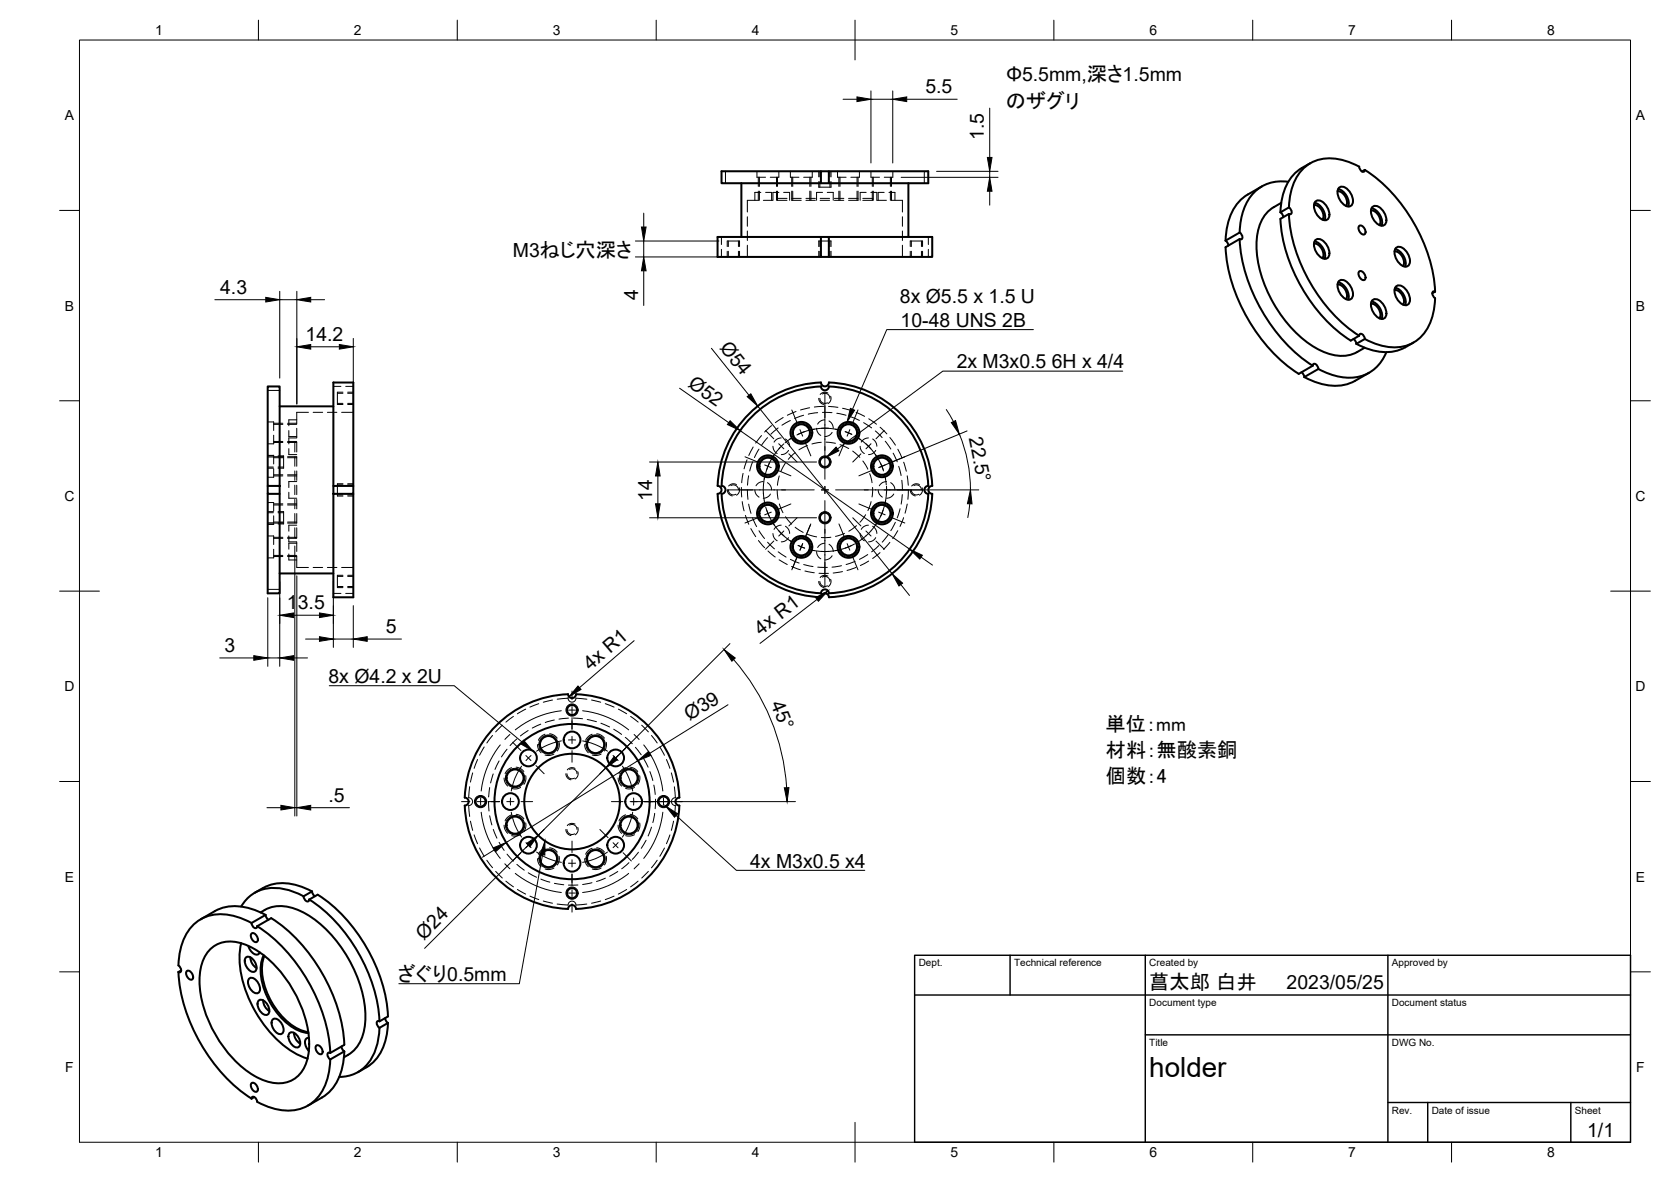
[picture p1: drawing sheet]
<svg xmlns="http://www.w3.org/2000/svg" width="420mm" height="297mm" viewBox="0 0 420 297" stroke-linecap="round" stroke-linejoin="round" font-family="sans-serif">
<!-- layer: Hidden -->
<g fill="none" stroke="#000" stroke-width=".25">
<path d="M181.4 59.5v2M182.4 43v3M187.9 54.5v2.4M187.9 58v2.4M190.3 43v1.5h2.2M190.7 50.3h-2.8v3M190.9 44.5v2.3M190.9 48v2.3M191.3 48.4h-1.5v1.9M191.9 50.3h2.4M192.5 48.4h1.5v1.9M195.2 44.5v2.3"/>
<path d="M195.2 48v2.3M195.5 50.3h2.4M195.8 43v1.5h-2.1M195.9 48.4h-1.5v1.9M197 48.4h1.5v1.9M197.9 49.9h-2.5v.4M198.7 43v1.5h2.2M199.1 49.9h2.4M199.1 50.3h2.4M199.3 44.5v2.3M199.3 48v2.3M202.6 49.9h2.4"/>
<path d="M202.6 50.3h2.4M203.6 44.5v2.3M203.6 48v2.3M204.2 43v1.5h-2.1M205.9 47h3.1M206.1 43v1.5M206.1 45.6v1.4M206.2 49.9h2.4M206.2 50.3h2.4M206.8 48.4h-1.5v1.9M208 48.4h1.5v1.9M208.7 43v1.5"/>
<path d="M208.7 45.6v1.4M209.8 49.9h2.4M209.8 50.3h2.4M210.6 43v1.5h2.1M211.2 44.5v2.3M211.2 48v2.3M213.4 49.9h2.4M213.4 50.3h2.4M215.5 44.5v2.3M215.5 48v2.3M216.1 43v1.5h-2.2M216.9 49.9h2.5v.4"/>
<path d="M216.9 50.3h2.4M217.8 48.4h-1.5v1.9M219 48.4h1.5v1.9M219 43v1.5h2.1M219.6 44.5v2.3M219.6 48v2.3M220.5 50.3h2.4M222.3 48.4h-1.5v1.9M223.5 48.4h1.5v1.9M223.9 44.5v2.3M223.9 48v2.3M224.1 50.3h2.8v3"/>
<path d="M224.5 43v1.5h-2.2M226.9 54.5v2.4M226.9 58v2.4M232.4 43v3M233.4 59.5v2M181.4 62.7v1.9M182.9 60.6h3M183.1 60.6v1.4M183.1 63.1v1.5M185.7 60.6v1.4M185.7 63.1v1.5M187.9 61.6v3"/>
<path d="M205.9 60.6h3.1M206.1 60.6v1.4M206.1 63.1v1.5M208.7 60.6v1.4M208.7 63.1v1.5M226.9 61.6v3M228.9 60.6h3.1M229.2 60.6v1.4M229.2 63.1v1.5M231.7 60.6v1.4M231.7 63.1v1.5M233.4 62.7v1.9"/>
<path d="M67.3 98.1h3M83.8 97.1h1.9M84.8 98.6v3M84.8 98.8h1.4M86.9 97.1h1.9M87.4 98.8h1.4M206.8 99a1.23 1.23 0 0 1 1.9 1.1M67.3 114.4h1.5v2.2M67.3 106h1.5v2.2M67.3 114.8h1.4M67.3 117.4h1.4M68.8 117.8v2.1h-1.5"/>
<path d="M68.8 109.4v2.1h-1.5M68.8 115h2.3M68.8 119.3h2.3M68.8 106.6h2.3M68.8 110.9h2.3M69.9 114.8h1.4M69.9 117.4h1.4M71.3 114.6v3.1M72.3 115h2.3M72.3 119.3h2.3M72.3 106.6h2.3M72.3 110.9h2.3"/>
<path d="M72.6 108.2v1.5h2M72.6 112.7v1.5h2M74.1 118.3v2.4M74.1 114.8v2.4M74.6 111.1h-.5v2.5M74.6 118.3v2.4M74.6 114.8v2.4M74.6 111.2v2.4M74.6 107.6v2.4M74.6 105.5h-2v1.5M74.6 110.1h-2v1.5M77.6 103.6h-3v2.8"/>
<path d="M78.7 103.6h2.4M82.3 103.6h2.4M84.8 101.4h1.4M85.9 103.6h2.9M87.4 101.4h1.4M186.8 119l-.3 2.3M187.8 115.6l-.7 2.2M188.2 119.6l-.3 2.3M189.2 116.1l-.7 2.3M189.4 112.3l-1.1 2.2M190.8 112.9l-1.1 2.1M191.5 109.5l-1.5 1.8"/>
<path d="M193 110l-1.5 1.9M194 107l-1.7 1.6M194.4 112.1l.3 1.2 .7 .7M195.6 107.6l-1.8 1.5M195.9 119.6l-.4 2.3M196.4 110.1l-1.2 .3-.6 .7M196.9 104.9l-2 1.3M197.5 116.4l-1.2 2.1M197.5 110.3l.8 .9 .2 .9M198.3 113.2l-.8 .8-1.1 .2M198.7 105.7l-2.1 1.2M199.9 113.8l-1.7 1.6"/>
<path d="M200.2 103.4l-2.2 1M202.1 104.4l-2.3 .8M203 112l-2.1 1M203.6 102.5l-2.3 .5M205.3 107.6l.4 1.1 .7 .7M205.6 103.7l-2.4 .4M206.1 100.1a1.27 1.27 0 0 0 1.9 1.1M206.5 111.2l-2.3 .4M206.8 103.6l2.4 .1M207.1 102.1l-2.3 .2M207.4 105.5l-1.2 .4-.6 .7M207.7 111.1l2.4 .3"/>
<path d="M208.3 102.1l2.4 .3M208.4 105.8l.9 .8 .2 1M209.2 108.7l-.7 .7-1.1 .3M210.4 103.9l2.3 .5M211.2 111.7l2.2 1M211.9 102.6l2.2 .6M213.9 104.7l2.2 .9M214.4 113.4l1.8 1.5M215.3 103.6l2.1 1M216.3 112.1l.3 1.2 .7 .7M217 115.9l1.2 2M217.1 106.2l2.1 1.3"/>
<path d="M218.4 110.1l-1.3 .3-.5 .7M218.4 105.2l2 1.4M218.7 119l.6 2.3M219.4 110.3l.8 .9 .3 .9M220.1 108.3l1.7 1.7M220.2 113.2l-.8 .8-1 .2M221.3 107.4l1.7 1.6M222.6 110.9l1.4 1.9M223.8 109.9l1.3 2M224.6 113.9l1 2.2M225.8 112.9l1 2.1M226 117.2l.6 2.3"/>
<path d="M227.2 116.1l.7 2.3M228.1 119.6l.3 2.3M67.3 134.7h1.5v2.1M67.3 126.3h1.5v2.1M67.3 128.8h1.4M67.3 131.4h1.4M68.8 138v2.2h-1.5M68.8 129.6v2.2h-1.5M68.8 135.3h2.3M68.8 139.6h2.3M68.8 126.9h2.3M68.8 131.2h2.3"/>
<path d="M69.9 128.8h1.4M69.9 131.4h1.4M71.3 128.6v3.1M72.3 135.3h2.3M72.3 139.6h2.3M72.3 126.9h2.3M72.3 131.2h2.3M72.6 139.2v1.5h2M72.6 134.7v1.5h2M72.6 123.7v1.5h2M74.1 132.6v2.5h.5M74.1 129.1v2.4"/>
<path d="M74.1 125.5v2.4M74.1 121.9v2.4M74.6 139.8v2.8h3M74.6 136.2v2.4M74.6 132.6v2.4M74.6 129.1v2.4M74.6 125.5v2.4M74.6 121.9v2.4M74.6 136.5h-2v1.5M74.6 132h-2v1.5M74.6 121h-2v1.5M84.8 121.6v3.1"/>
<path d="M84.8 124.4h1.4M84.8 121.8h1.4M87.4 124.4h1.4M87.4 121.8h1.4M183.1 123.1a1.28 1.28 0 0 0 1.9 1.1M183.8 122a1.25 1.25 0 0 1 1.9 1.1M186.4 122.5l.1 2.4M186.6 126.1l.5 2.3M187.4 129.5l.9 2.2M187.9 123.1l.2 2.4M188.3 126.7l.5 2.3M188.8 132.8l1.2 2.1"/>
<path d="M189.2 130.2l1 2.1M189.8 123.1l.3 1.2 .8 .6M190.7 135.8l1.6 1.8M190.8 133.4l1.4 1.9M191.9 121l-1.2 .4-.6 .7M193 121.3l.8 .9 .2 .9M193 136.3l1.7 1.6M193.1 138.5l1.8 1.5M193.7 124.1l-.7 .8-1.1 .3M194.4 134.1l.3 1.1 .7 .7M195.4 123.1l.3 2.4M195.7 138.7l2 1.3"/>
<path d="M196 126.6l.9 2.2M196.4 132l-1.2 .4-.6 .6M197.5 132.3l.8 .8 .2 1M197.5 129.9l1.6 1.8M198.3 135.1l-.8 .8-1.1 .3M199.9 132.5l2.1 1.3M203 134.3l2.3 .6M205.3 138.6l.4 1.1 .7 .7M207.4 136.5l-1.2 .4-.6 .7M208.4 136.8l.9 .9 .2 .9M208.9 135l-2.4 .1M209.2 139.7l-.7 .7-1.1 .3"/>
<path d="M212.3 134l-2.2 .8M215.3 132.1l-1.9 1.4M216.3 134.1l.3 1.1 .7 .7M217.7 129.4l-1.5 1.9M218.2 139.4l-2.1 1.2M218.4 132l-1.3 .4-.5 .6M219 126.1l-.8 2.2M219.4 122.5l-.1 2.4M219.4 132.3l.8 .8 .3 1M220.2 135.1l-.8 .8-1 .3M220.8 123.1l.3 1.2 .8 .6M221 137.1l-1.8 1.6"/>
<path d="M221.3 138.9l-1.9 1.4M222.9 121l-1.2 .4-.6 .7M223.3 134.4l-1.5 1.8M223.8 136.3l-1.7 1.8M223.9 121.3l.9 .9 .2 .9M224.7 124.1l-.7 .8-1.1 .3M225.1 131.3l-1.1 2.1M225.7 133.4l-1.2 2M226.3 127.9l-.7 2.2M226.8 120.7l.1 2.4M226.9 124.3l-.3 2.4M227.2 130.1l-.9 2.2"/>
<path d="M228.1 126.7l-.5 2.3M228.4 123.1l-.1 2.4M229.2 123.1a1.27 1.27 0 0 0 1.9 1.1M229.8 122a1.23 1.23 0 0 1 1.9 1.1M67.3 148.1h3M78.7 142.6h2.4M82.3 142.6h2.4M83.8 149.1h1.9M84.8 144.6v3.1M84.8 147.4h1.4M84.8 144.9h1.4M85.9 142.6h2.9"/>
<path d="M86.9 149.1h1.9M87.4 147.4h1.4M87.4 144.9h1.4M195.9 140.7l2.1 1.2M198.7 140.6l2.2 .9M199 142.4l2.3 .8M202.1 141.9l2.3 .5M202.4 143.5l2.3 .4M205.6 142.5l2.4 .1M205.9 144.1h2.4M206.1 146.1a1.26 1.26 0 0 0 1.9 1.1M206.8 145a1.23 1.23 0 0 1 1.9 1.1"/>
<path d="M211.6 142.2l-2.4 .3M211.8 143.6l-2.3 .4M215 141.1l-2.3 .8M215.2 142.6l-2.2 .7M218.4 141l-2.1 1.1M132.2 178.2l-2.1 1.2M135.5 176.8l-2.3 .9M138.9 175.9l-2.3 .6M140.1 175.7l2.7-.2a.99 .99 0 0 0 1 1 .99 .99 0 0 0 1-1l2.8 .2M148.7 175.9l2.3 .6M152.2 176.8l2.2 .9M155.5 178.2l2.1 1.2"/>
<path d="M118.1 197.7l-.3 2.8a.99 .99 0 0 1 1 1 .99 .99 0 0 1-1 .9l.3 2.8M118.9 194.2l-.6 2.3M120.1 190.9l-.9 2.2M121.8 187.7l-1.2 2.1M123.1 197.9l-.2 2.4M123.8 184.8l-1.4 1.9M124 194.5l-.6 2.3M125.5 191.2l-1 2.2M126.3 182.3l-1.7 1.6M126.7 195.5l.2 1 .8 1.1M127.5 188.3l-1.4 1.9M128.6 192.9l-.9 .5-.7 1"/>
<path d="M129.1 180l-1.9 1.5M129.8 192.8l1.1 .3 .8 .8M129.9 185.7l-1.7 1.7M130.9 197.9l-.9 .3-1.3-.1M132.2 194.9v1.1l-.5 1.1M132.8 183.6l-1.9 1.3M135.1 187.1l.2 1 .8 1.1M136 182l-2.2 1M137 184.5l-.9 .5-.7 1M138.2 184.4l1.1 .3 .8 .8M139.3 189.5l-.9 .3-1.3-.1M139.4 180.9l-2.3 .7"/>
<path d="M140.6 186.5v1.1l-.5 1.1M142.6 194.4a1.27 1.27 0 0 0 1.9 1.1M142.9 180.5l-2.4 .2M143.2 193.4a1.23 1.23 0 0 1 1.9 1M144.1 180.5l2.4 .1M147 187.1l.2 1 .7 1.1M147.7 180.8l2.3 .6M148.9 184.5l-.9 .5-.7 1M150 184.4l1.1 .3 .9 .8M151.1 181.7l2.2 1M151.2 189.5l-1 .3-1.3-.1M152.4 186.5l.1 1.1-.5 1.1"/>
<path d="M154.3 183.2l2 1.4M155.4 195.5l.4 1.4 .5 .7M157.2 185.3l1.8 1.6M157.3 192.9l-.9 .5-.8 1M158.4 192.8l1.1 .3 .9 .8M158.6 180l1.9 1.5M159.5 197.9l-.9 .3-1.3-.1M159.8 187.8l1.4 1.9M160.8 194.9l.1 1.1-.5 1.1M161.4 182.3l1.6 1.6M161.9 190.7l1.1 2.1M163.4 193.9l.7 2.3"/>
<path d="M163.8 184.8l1.4 1.9M164.4 197.3l.3 2.4M165.9 187.7l1.2 2.1M167.6 190.9l.8 2.2M168.8 194.2l.6 2.3M169.6 197.7l.2 2.8a.99 .99 0 0 0-1 1 .99 .99 0 0 0 1 .9l-.2 2.8M118.3 206.4l.6 2.3M119.2 209.8l.9 2.2M120.6 213.1l1.2 2.1M122.4 216.2l1.4 1.9M122.8 201.5l.2 2.3M123.1 205l.6 2.3"/>
<path d="M124 208.4l.9 2.2M124.6 219l1.7 1.6M125.5 211.7l1.3 2M126.7 207.4l.2 .9 .8 1.1M127.5 214.6l1.6 1.8M128.6 204.8l-.9 .5-.7 1M129.8 204.6l1.1 .4 .8 .8M130 217.2l1.8 1.5M130.9 209.8l-.9 .3-1.3-.1M132.2 206.8v1.1l-.5 1.1M132.8 219.3l2.1 1.2M135.1 215.8l.4 1.4 .6 .6"/>
<path d="M137 213.2l-.9 .5-.7 1M138.2 213l1.1 .4 .8 .8M139.3 218.2l-.9 .3-1.3-.1M140.6 215.2v1l-.5 1.2M142.6 208.5a1.26 1.26 0 0 0 1.9 1M143.2 207.4a1.25 1.25 0 0 1 1.9 1M147 215.8l.2 .9 .7 1.1M148.9 213.2l-.9 .5-.7 1M150 213l1.1 .4 .9 .8M151.2 218.2l-1 .3-1.3-.1M152.4 215.2l.1 1-.5 1.2M155.3 219l-2 1.2"/>
<path d="M155.4 207.4l.2 .9 .7 1.1M157.3 204.8l-.9 .5-.8 1M158.1 216.8l-1.8 1.5M158.4 204.6l1.1 .4 .9 .8M159.5 209.8l-.9 .3-1.3-.1M160.5 214.2l-1.5 1.8M160.8 206.8l.1 1.1-.5 1.1M162.5 211.2l-1.3 2M163 219l-1.6 1.6M163.8 207.9l-.8 2.2M164.6 204.4l-.5 2.3M164.8 200.8l-.1 2.4"/>
<path d="M165.2 216.2l-1.4 1.9M167.1 213.1l-1.2 2.1M168.4 209.8l-.8 2.2M169.4 206.4l-.6 2.3M127.2 221.4l1.9 1.5M130.1 223.5l2.1 1.2M133.2 225.2l2.3 .9M136 220.9l2.3 .8M136.6 226.4l2.3 .6M139.4 222l2.4 .3M140.1 227.2l2.7 .2a.99 .99 0 0 1 1-1 .99 .99 0 0 1 1 1l2.8-.2M145.3 222.4h-2.4"/>
<path d="M148.8 221.8l-2.3 .5M151 226.4l-2.3 .6M152.2 220.7l-2.2 .8M154.4 225.2l-2.2 .9M157.6 223.5l-2.1 1.2M160.4 221.4l-1.8 1.5"/>
</g>
<!-- layer: Visible -->
<g fill="none" stroke="#000" stroke-width=".51">
<path d="M186.4 46v13.5M206.4 43h-25v3h52v-3h-25M206.4 46v-3h2v3M206.4 59.5h2v5.1h-2zM206.4 59.5h-26v5.1h26M208.4 59.5h26v5.1h-26M228.4 46v13.5M311.7 58.4l-3.6 2.1M311.7 58.4l.5 .6a.73 .73 0 0 1-.2 1.2l-.3-.1a42.6 42.6 0 0 0 18.4 31.8M313.8 48.9a12.4 12.4 0 0 0-5.6 10.2v1.4M317.3 46.8l-3.5 2.1M321.9 53.3l.5 .6 .2 .7"/>
<path d="M322.2 51a9.7 9.7 0 0 0-6.1 8.4 30.5 30.5 0 0 0 7.5 21.8 20.7 20.7 0 0 0 13.1 8.2 9.1 9.1 0 0 0 6.4-2M323.9 45.7a10 10 0 0 0-11.5 8l-.6 3-.1 1.7M324.1 53.8l-2.1 1.2a41 41 0 0 0 17.6 30.6M324.1 52.1l-2.2 1.3M324.1 52.1l.5 .6a.73 .73 0 0 1-.2 1.2l-.3-.1M324.1 53.8a40.9 40.9 0 0 0 17.7 30.6l.2-.5a1.2 1.2 0 0 1 1.2 1.3M327.4 42.2a11.9 11.9 0 0 0-5.4 9.9v1.3M329.5 41l-2.2 1.2M330.4 51.5a2.7 2.7 0 0 1 2.1 3.7M330.5 51a3.7 3.7 0 0 1 2.6 4.3M330.7 50.8a1.66 1.66 0 0 1 2.5 .5l.7 1a2.32 2.32 0 0 1-.2 2.9 2.51 2.51 0 0 1-2.9-1.8 2.91 2.91 0 0 1-.1-2.6zM336.3 48.1a2.7 2.7 0 0 1 2.1 3.6"/>
<path d="M336.5 47.5a3.7 3.7 0 0 1 2.5 4.4M336.6 47.3a1.66 1.66 0 0 1 2.5 .6l.7 1a2.32 2.32 0 0 1-.2 2.9 2.51 2.51 0 0 1-2.9-1.9 2.91 2.91 0 0 1-.1-2.6zM341.8 56.7a1.45 1.45 0 0 1 1.3 2.2 1.45 1.45 0 0 1-1.3-2.2zM343.2 42.7l-.7 .4M343.2 42.7a41 41 0 0 1 17.6 30.6M343.2 42.7l-.2 .4a1.2 1.2 0 0 1-1.2-1.2 12.9 12.9 0 0 0-11.8-1.2 11.5 11.5 0 0 0-5.8 9.6l-.1 1.8M344.7 52.9a2.7 2.7 0 0 1 2.1 3.7M344.9 52.3a3.7 3.7 0 0 1 2.5 4.4M345 52.1a1.66 1.66 0 0 1 2.5 .6l.7 1a2.32 2.32 0 0 1-.2 2.9 2.51 2.51 0 0 1-2.9-1.8 2.91 2.91 0 0 1-.1-2.7zM308.1 60.5l.5 .5 .2 .7M311.7 60.1l-3.5 2a42.6 42.6 0 0 0 18.3 31.8M330.4 61.2a2.7 2.7 0 0 1 2.1 3.7"/>
<path d="M330.5 60.7a3.7 3.7 0 0 1 2.6 4.3M330.7 60.5a1.66 1.66 0 0 1 2.5 .5l.7 1a2.32 2.32 0 0 1-.2 2.9 2.51 2.51 0 0 1-2.9-1.8 2.91 2.91 0 0 1-.1-2.6zM336.3 71.5a2.7 2.7 0 0 1 2.1 3.7M336.5 70.9a3.7 3.7 0 0 1 2.5 4.4M336.6 70.7a1.66 1.66 0 0 1 2.5 .6l.7 1a2.32 2.32 0 0 1-.2 2.9 2.51 2.51 0 0 1-2.9-1.8 2.91 2.91 0 0 1-.1-2.7zM341.8 68.2a1.45 1.45 0 0 1 1.3 2.1 1.45 1.45 0 0 1-1.3-2.1zM344.7 76.3a2.7 2.7 0 0 1 2.1 3.7M344.9 75.8a3.7 3.7 0 0 1 2.5 4.4M345 75.6a1.66 1.66 0 0 1 2.5 .5l.7 1a2.32 2.32 0 0 1-.2 2.9 2.51 2.51 0 0 1-2.9-1.8 2.91 2.91 0 0 1-.1-2.6zM350.7 63.2a2.7 2.7 0 0 1 2.1 3.7M350.7 72.9a2.7 2.7 0 0 1 2.1 3.6M350.8 62.6a3.7 3.7 0 0 1 2.5 4.4"/>
<path d="M350.8 72.3a3.7 3.7 0 0 1 2.5 4.4M350.9 72.1a1.66 1.66 0 0 1 2.5 .6l.7 1a2.32 2.32 0 0 1-.1 2.9 2.51 2.51 0 0 1-2.9-1.9 2.91 2.91 0 0 1-.2-2.6zM350.9 62.4a1.66 1.66 0 0 1 2.5 .6l.7 1a2.32 2.32 0 0 1-.1 2.9 2.51 2.51 0 0 1-2.9-1.9 2.91 2.91 0 0 1-.2-2.6zM360.8 73.3l-.7 .4M360.8 73.3h-.4a1.2 1.2 0 0 0 .4 1.6 13 13 0 0 1-4.8 10.8 11.4 11.4 0 0 1-11.2 .3l-1.6-.8M330.1 91.9l.2-.4a1.17 1.17 0 0 1 1.2 1.2l-3.5 2.1-.3-.7-.5-.5M330.1 91.9l-3.6 2.1M340.3 85.2l.5 .5 .2 .7 2.2-1.2M341 86.4a12.8 12.8 0 0 0 12.3 .9M341.7 84.4l-2.1 1.2M344.3 93.7a17.3 17.3 0 0 1-6.3 3 14.8 14.8 0 0 1-10-1.9M348.6 88.5a10 10 0 0 1-12.7 6l-2.9-1-1.5-.8"/>
<path d="M355.4 86.1l-2.1 1.2M70.3 102.1h13.5M189 104.7a26 26 0 0 1 17.4-7.6 1 1 0 0 0 1 1 1 1 0 0 0 1-1 26 26 0 0 1 25 25 1 1 0 0 0-1 1 1 1 0 0 0 1 1 26 26 0 0 1-25 25 1 1 0 0 0-1-1 1 1 0 0 0-1 1 26 26 0 0 1-25-25 1 1 0 0 0 1-1 1 1 0 0 0-1-1 25.9 25.9 0 0 1 7.6-17.4zM67.3 122.1v2h3M70.3 122.1h-3v-25h3v52h-3v-25M83.8 122.1h5v2h-5zM83.8 122.1v-26h5v26M83.8 124.1v26h5v-26M180.4 122.1a1.01 1.01 0 0 1 1 1 1.01 1.01 0 0 1-1 1M180.4 122.1a27 27 0 0 1 26-26 1.01 1.01 0 0 0 1 1 1.01 1.01 0 0 0 1-1 27 27 0 0 1 26 26 1 1 0 0 0-1 1 1 1 0 0 0 1 1 27 27 0 0 1-26 26 1 1 0 0 0-1-1 1 1 0 0 0-1 1 27 27 0 0 1-26-26M70.3 144.1h13.5M170.8 200.4a27 27 0 0 0-26-26 1.01 1.01 0 0 1-1 1 1.01 1.01 0 0 1-1-1 27 27 0 0 0-25.9 26 1 1 0 0 1 .9 1 1 1 0 0 1-1 1"/>
<path d="M170.8 202.4a27 27 0 0 1-26 26 1.01 1.01 0 0 0-1-1 1.01 1.01 0 0 0-1 1 27 27 0 0 1-25.9-26M170.8 200.4a1.01 1.01 0 0 0-1 1 1.01 1.01 0 0 0 1 1M52.8 238.6a8.2 8.2 0 0 1 9.6-.9 29 29 0 0 1 13.9 16.6 20.3 20.3 0 0 1 .7 12.7 7.4 7.4 0 0 1-10.1 4.7 25.5 25.5 0 0 1-13.1-12.4 25 25 0 0 1-3.3-16.1 9.1 9.1 0 0 1 2.3-4.6zM60.6 237a24.5 24.5 0 0 0 3.6 17.3 26 26 0 0 0 12.1 11.4l1 .3M62.4 237.7a2.4 2.4 0 0 0 2.5 2.1l.4-.5M63.2 231.9a13.4 13.4 0 0 0-12.2-1.2 11.9 11.9 0 0 0-6 10l-.1 1.9M63.2 231.9l.3 .7a.73 .73 0 0 0 1.1 .4l.1-.2a42.6 42.6 0 0 1 18.3 31.8h-.5a1.2 1.2 0 0 0 .5 1.6M63.3 234.5a1.45 1.45 0 0 1 1.3 2.2 1.45 1.45 0 0 1-1.3-2.2zM65.5 229.3a9.2 9.2 0 0 1 9.6-.6 30.5 30.5 0 0 1 15 17.5 20.7 20.7 0 0 1 .6 15.4 8.4 8.4 0 0 1-4.2 4.1M66.8 229.9a13.9 13.9 0 0 0-11.9-1.4l-4.4 2.5M67.5 231.1l-.5-.5-.2-.7-3.6 2.1M68.2 230.7l-3.6 2.1"/>
<path d="M68.2 230.7a42.6 42.6 0 0 1 18.4 31.9l-3.6 2M76.3 225.2l.2 .7a.73 .73 0 0 0 1.2 .4v-.2M76.3 225.2a13.4 13.4 0 0 0-11.4-1.3 9.2 9.2 0 0 0-4.3 3.9M77.7 226a41 41 0 0 1 17.7 30.6M78.4 224l-2.1 1.2M78.5 224l.2 .7 .5 .5M78.5 224a12.8 12.8 0 0 0-12.3-.9l-2.1 1.3M79.9 224.8l-2.2 1.3M79.9 224.8a41 41 0 0 1 17.7 30.6l-2.2 1.3M44.9 242.6l.4 .6a.73 .73 0 0 1-.2 1.2l-.2-.1 .7-.4M44.9 244.2a42.6 42.6 0 0 0 18.4 31.9M47 244a1.45 1.45 0 0 1 1.3 2.2 1.45 1.45 0 0 1-1.3-2.2z"/>
<path d="M61.8 240.6a1.71 1.71 0 0 1 2.3 1.1 1.72 1.72 0 0 1-.2 2.5 2.62 2.62 0 0 1-2.1-3.6zM62.6 245.9a1.74 1.74 0 0 1 2.3 1.1 1.75 1.75 0 0 1-.1 2.6 2.67 2.67 0 0 1-2.2-3.7zM63 240.6a3.2 3.2 0 0 0 1.5 2.7M65 251.4a1.71 1.71 0 0 1 2.3 1.1 1.72 1.72 0 0 1-.2 2.5 2.62 2.62 0 0 1-2.1-3.6zM66.2 251.4a3.2 3.2 0 0 0 1.5 2.7M66.3 240.1a12.8 12.8 0 0 0 1.1 10.8 16.3 16.3 0 0 0 8.4 8.4l1.8 .3M66.5 240.2a13.3 13.3 0 0 0 1.2 10.5 15.9 15.9 0 0 0 9 8.5l.8 .2M68.6 256.2a1.74 1.74 0 0 1 2.3 1.1 1.75 1.75 0 0 1-.2 2.6 2.67 2.67 0 0 1-2.1-3.7zM72.8 259.6a1.71 1.71 0 0 1 2.3 1.1 1.72 1.72 0 0 1-.2 2.5 2.62 2.62 0 0 1-2.1-3.6zM73.9 259.6a3.2 3.2 0 0 0 1.6 2.7M95.4 258.3a13.5 13.5 0 0 1-4.6 10.6 9.2 9.2 0 0 1-5.5 1.7M95.4 256.7l-.5-.1a1.2 1.2 0 0 0 .5 1.7"/>
<path d="M96.9 255.8l.2 .7 .5 .6M97.5 257.1l-2.1 1.2M97.6 257.1a13.4 13.4 0 0 1-4.7 10.6l-2.9 1.7M63.3 272.1a1.45 1.45 0 0 1 1.3 2.2 1.45 1.45 0 0 1-1.3-2.2zM63.9 275.7l-.7 .4M77.7 260.8a1.03 1.03 0 0 0-1 1.5l.4 1 .6 .8M79.6 262.7a1.45 1.45 0 0 1 1.3 2.2 1.45 1.45 0 0 1-1.3-2.2zM83 266.2a13.5 13.5 0 0 1-5 11.3 11.8 11.8 0 0 1-11.6 .2l-1.7-.8-.2-.7a.73 .73 0 0 0-1.2-.4l-.1 .3M85.9 263l.2 .7 .5 .5M86.6 264.2l-3.6 2M86.6 264.2a14 14 0 0 1-4.8 11.1l-4.4 2.5"/>
<circle cx="193.1" cy="117.2" r="2.74"/>
<circle cx="193.1" cy="117.2" r="2.15"/>
<circle cx="201.5" cy="108.8" r="2.74"/>
<circle cx="201.5" cy="108.8" r="2.15"/>
<circle cx="207.4" cy="116.1" r="1.26"/>
<circle cx="213.3" cy="108.8" r="2.74"/>
<circle cx="213.3" cy="108.8" r="2.15"/>
<circle cx="221.8" cy="117.2" r="2.74"/>
<circle cx="221.8" cy="117.2" r="2.15"/>
<circle cx="193.1" cy="129" r="2.74"/>
<circle cx="193.1" cy="129" r="2.15"/>
<circle cx="201.5" cy="137.4" r="2.74"/>
<circle cx="201.5" cy="137.4" r="2.15"/>
<circle cx="207.4" cy="130.1" r="1.26"/>
<circle cx="213.3" cy="137.4" r="2.74"/>
<circle cx="213.3" cy="137.4" r="2.15"/>
<circle cx="221.8" cy="129" r="2.74"/>
<circle cx="221.8" cy="129" r="2.15"/>
<circle cx="143.8" cy="178.4" r="1.26"/>
<circle cx="129.5" cy="195.5" r="2.15"/>
<circle cx="132.9" cy="190.5" r="2.11"/>
<circle cx="137.9" cy="187.1" r="2.15"/>
<circle cx="143.8" cy="185.9" r="2.11"/>
<circle cx="149.8" cy="187.1" r="2.15"/>
<circle cx="154.8" cy="190.5" r="2.11"/>
<circle cx="158.2" cy="195.5" r="2.15"/>
<circle cx="120.8" cy="201.4" r="1.26"/>
<circle cx="128.3" cy="201.4" r="2.11"/>
<circle cx="129.5" cy="207.4" r="2.15"/>
<circle cx="132.9" cy="212.4" r="2.11"/>
<circle cx="137.9" cy="215.8" r="2.15"/>
<circle cx="143.8" cy="201.4" r="19.5"/>
<circle cx="143.8" cy="201.4" r="12"/>
<circle cx="143.8" cy="216.9" r="2.11"/>
<circle cx="149.8" cy="215.8" r="2.15"/>
<circle cx="154.8" cy="212.4" r="2.11"/>
<circle cx="158.2" cy="207.4" r="2.15"/>
<circle cx="159.3" cy="201.4" r="2.11"/>
<circle cx="166.8" cy="201.4" r="1.26"/>
<circle cx="143.8" cy="224.4" r="1.26"/>
</g>
<!-- layer: Hidden Narrow -->
<g fill="none" stroke="#000" stroke-width=".25">
<path d="M190.7 44.5v2.3M190.7 48v2.3M195.5 44.5v2.3M195.5 48v2.3M199.1 44.5v2.3M199.1 48v2.3M203.9 44.5v2.3M203.9 48v2.3M205.9 43v1.5M205.9 45.6v1.4M209 43v1.5M209 45.6v1.4"/>
<path d="M210.9 44.5v2.3M210.9 48v2.3M215.8 44.5v2.3M215.8 48v2.3M219.3 44.5v2.3M219.3 48v2.3M224.2 44.5v2.3M224.2 48v2.3M182.9 60.6v1.4M182.9 63.1v1.5M185.9 60.6v1.4M185.9 63.1v1.5"/>
<path d="M205.9 60.6v1.4M205.9 63.1v1.5M209 60.6v1.4M209 63.1v1.5M228.9 60.6v1.4M228.9 63.1v1.5M232 60.6v1.4M232 63.1v1.5M84.8 98.6h1.4M87.4 98.6h1.4M208.2 98.8a1.5 1.5 0 0 0-2 .3M208.9 99.6a1.52 1.52 0 0 1-.7 1.8"/>
<path d="M67.3 114.6h1.4M67.3 117.7h1.4M68.8 114.8h2.3M68.8 119.6h2.3M68.8 106.4h2.3M68.8 111.2h2.3M69.9 114.6h1.4M69.9 117.7h1.4M72.3 114.8h2.3M72.3 119.6h2.3M72.3 106.4h2.3M72.3 111.2h2.3"/>
<path d="M84.8 101.6h1.4M87.4 101.6h1.4M205.9 100.1a1.51 1.51 0 0 0 1.3 1.5M67.3 128.6h1.4M67.3 131.7h1.4M68.8 135h2.3M68.8 139.9h2.3M68.8 126.6h2.3M68.8 131.5h2.3M69.9 128.6h1.4M69.9 131.7h1.4M72.3 135h2.3"/>
<path d="M72.3 139.9h2.3M72.3 126.6h2.3M72.3 131.5h2.3M84.8 124.7h1.4M84.8 121.6h1.4M87.4 124.7h1.4M87.4 121.6h1.4M182.9 123.1a1.55 1.55 0 0 0 1.2 1.5M185.2 121.8a1.5 1.5 0 0 0-2 .3M185.8 122.6a1.52 1.52 0 0 1-.6 1.8M228.9 123.1a1.56 1.56 0 0 0 1.2 1.5M231.2 121.8a1.5 1.5 0 0 0-2 .3"/>
<path d="M231.9 122.6a1.5 1.5 0 0 1-.7 1.8M84.8 147.7h1.4M84.8 144.6h1.4M87.4 147.7h1.4M87.4 144.6h1.4M205.9 146.1a1.51 1.51 0 0 0 1.3 1.5M208.2 144.8a1.54 1.54 0 0 0-2 .3M208.9 145.6a1.53 1.53 0 0 1-.7 1.9M142.3 194.4a1.51 1.51 0 0 0 1.3 1.6M144.6 193.1a1.5 1.5 0 0 0-2 .4M145.3 193.9a1.52 1.52 0 0 1-.7 1.9M142.3 208.5a1.51 1.51 0 0 0 1.3 1.5"/>
<path d="M144.6 207.1a1.54 1.54 0 0 0-2 .4M145.3 207.9a1.53 1.53 0 0 1-.7 1.9"/>
</g>
<!-- layer: Visible Narrow -->
<g fill="none" stroke="#000" stroke-width=".25">
<circle cx="193.1" cy="117.2" r="2.42"/>
<circle cx="201.5" cy="108.8" r="2.42"/>
<circle cx="207.4" cy="116.1" r="1.53"/>
<circle cx="213.3" cy="108.8" r="2.42"/>
<circle cx="221.8" cy="117.2" r="2.42"/>
<circle cx="193.1" cy="129" r="2.42"/>
<circle cx="201.5" cy="137.4" r="2.42"/>
<circle cx="207.4" cy="130.1" r="1.53"/>
<circle cx="213.3" cy="137.4" r="2.42"/>
<circle cx="221.8" cy="129" r="2.42"/>
<circle cx="143.8" cy="178.4" r="1.53"/>
<circle cx="129.5" cy="195.5" r="2.42"/>
<circle cx="137.9" cy="187.1" r="2.42"/>
<circle cx="149.8" cy="187.1" r="2.42"/>
<circle cx="158.2" cy="195.5" r="2.42"/>
<circle cx="120.8" cy="201.4" r="1.53"/>
<circle cx="129.5" cy="207.4" r="2.42"/>
<circle cx="137.9" cy="215.8" r="2.42"/>
<circle cx="149.8" cy="215.8" r="2.42"/>
<circle cx="158.2" cy="207.4" r="2.42"/>
<circle cx="166.8" cy="201.4" r="1.53"/>
<circle cx="143.8" cy="224.4" r="1.53"/>
</g>
<!-- layer: BORDER -->
<g fill="none" stroke="#000" stroke-width=".25">
<path d="M20 10.1h390v276.9h-390zM65 5.1v5M115 5.1v5M165 5.1v5M215 5.1v10M265 5.1v5M315 5.1v5M365 5.1v5M15 52.9h5M410 52.9h5M15 100.7h5M410 100.7h5"/>
<path d="M15 148.6h10M405 148.6h10M15 196.4h5M410 196.4h5M15 244.2h5M410 244.2h5M65 287v5M115 287v5M165 287v5M215 282.1v9.9M265 287v5M315 287v5"/>
<path d="M365 287v5"/>
</g>
<!-- layer: TITLEBLOCK -->
<path d="M230 240.1h180v46.9h-180zM230 250h180M254 240.1v9.9M288 240.1v46.9M349 240.1v46.9M288 260.1h122M349 277.1h61M359 277.1v9.9M395 277.1v9.9" fill="none" stroke="#000" stroke-width=".36"/>
<!-- layer: Hole Notes -->
<path d="M210.2 112.4l.7 .9-3.1 1.6zM213.8 102.6l1.1 .5-1.9 3zM167.4 202.6l3 1.9-.8 .9z" fill="#000" stroke="#000" stroke-width=".25"/>
<path d="M259.8 82.8h-36.8l-8.6 20.1M282.3 93.3h-45.2l-26.5 19.5M170 204.9l15.2 13.8h32.2" fill="none" stroke="#000" stroke-width=".25"/>
<!-- layer: FD_Dimensions -->
<g fill="none" stroke="#000" stroke-width=".25">
<path d="M212 24.9h3.5M219 22.8v18.2M219 24.9h5.5M224.5 22.8v18.2M228 24.9h12.7M248.9 27.2v12.4M161.9 53.6v3.5M226.6 44.6h24.4M235.5 43.1h15.5M248.9 43.1v1.5M248.9 48.1v3.5M54 75.3h12.8"/>
<path d="M70.3 73.2v21.8M70.3 75.3h4.3M74.6 73.2v28.3M78.1 75.3h3.5M159.8 60.6h21M159.8 64.6h21M161.9 60.6v4M161.9 68.1v8.7M78.1 87.2h7.2M88.8 85.1v16.4M170.9 97.6l12.3 8.6M178.9 87.5l9.4 11.8"/>
<path d="M163.3 116.1h42M165.4 119.6v7M186.1 108.2l42.6 29.8M190.5 102.1l33.8 42.1M237.9 102.9l1.8 3M241.2 109.1a36.6 36.6 0 0 1 2.8 14M243.2 108.3l-22 9.1M74.1 137.2v67.9M163.3 130.1h42M222.3 123.1h23.8M243.8 126.6l-.5 3.5M67.3 150.2v17.3"/>
<path d="M70.3 146.2v21.3M73.8 154.6h6.5M74.6 144.7v60.4M83.8 146.2v16.5M88.8 152.2v10.5M205.4 150.6l-14.3 11.1M226.5 146.9l2.2 2.7M231.6 140l2.9 2M55.2 165.3h8.6M67.3 165.3h3M73.8 165.3h3.5M76.8 160.6h3.5"/>
<path d="M83.8 160.6h5M92.3 160.6h8.6M159.4 161l-13.7 11.8M183 177.1l-19.6 12.2M183.5 161.7l-29.1 29.2M184.5 165.8a54.1 54.1 0 0 1 13.3 32.1M152.3 193l-17 16.9M157.3 188.1l-2.5 2.4M160.4 191.2l-33.1 20.5M67.1 203h3.5M74.1 203h.5M78.1 203h9.8"/>
<path d="M124.3 213.6l-3 1.8M132.8 212.4l-26 25.9M158.7 201.5h41.3"/>
</g>
<g fill="#000" stroke="#000" stroke-width=".25">
<path d="M215.5 24.3l3.5 .6-3.5 .6zM224.5 24.9l3.5-.6v1.2zM248.3 39.6h1.1l-.5 3.5zM161.3 57.1h1.2l-.6 3.5zM248.9 44.6l.5 3.5h-1.1zM66.8 74.7l3.5 .6-3.5 .6zM74.6 75.3l3.5-.6v1.2zM161.9 64.6l.6 3.5h-1.2zM74.6 87.2l3.5-.6v1.1zM85.3 86.6l3.5 .6-3.5 .5zM187.9 99.7l.9-.7 1.7 3.1zM165.4 116.1l.6 3.5h-1.2z"/>
<path d="M183.6 105.7l2.5 2.5-3.2-1.5zM239.2 106.2l1.1-.5 .9 3.4zM164.8 126.6h1.2l-.6 3.5zM228.7 138l3.2 1.5-.6 1zM244 123.1l.4 3.5h-1.2zM70.3 154.6l3.5-.6v1.2zM80.3 154l3.5 .6-3.5 .6zM205.1 150.2l3.1-1.7-2.4 2.6zM224.3 144.2l2.6 2.3-.9 .8zM63.8 164.8l3.5 .5-3.5 .6zM70.3 165.3l3.5-.5v1.1zM80.3 160l3.5 .6-3.5 .6z"/>
<path d="M88.8 160.6l3.5-.6v1.2zM145.3 172.4l.8 .9-3 1.8zM182.1 163.2l2.8 2.2-.9 .8zM154.4 190.1l.8 .8-2.9 2.1zM160.4 191.2l2.7-2.4 .6 1zM197.2 198l1.2-.1-.5 3.6zM70.6 202.4l3.5 .6-3.5 .5zM74.6 203l3.5-.6v1.1zM124 213.1l3.3-1.4-2.7 2.4zM132.4 212l2.9-2.1-2.1 2.9z"/>
</g>
<!-- layer: Smart Centers -->
<g fill="none" stroke="#000" stroke-width=".25">
<path d="M207.4 98.6v9.9M187.3 114.8l3.3 1.3M192.3 116.8l1.6 .7M192.3 119.7l-.1 .7M192.5 108.2l2.1 2.1M193.5 116.4l-.7 1.6M194.7 114.2l-.4 .6M195.6 118.2l3.3 1.4M195.8 111.5l1.3 1.3M196.1 112.5a15.3 15.3 0 0 0-4.1 9.6M197.1 111.5l-1.3 1.3M198.4 114.1l2 2"/>
<path d="M198.8 110.2l-1.4 1.1M199.1 103l1.3 3.3M199.1 110l-.6 .4M201.1 108l.7 1.6M202.3 108.5l-1.6 .6M202.5 111.3l1.4 3.3M204.7 107.9l-.7 .1M207.4 108.6v11.8M208.3 107.6h-1.8M210.1 107.9l.7 .1a15.2 15.2 0 0 0-10.4 1.3M212.3 111.3l-1.4 3.3M212.5 108.5l1.7 .7"/>
<path d="M212.5 108.5l1.7 .6M213.7 108l-.7 1.6M215.7 103l-1.3 3.3M216.3 110.4l-.6-.4a15.4 15.4 0 0 1 6.4 8.3M216.5 114.1l-2.1 2M217.7 111.5l1.3 1.3M219 111.5l-1.3 1.3M219.3 118.2l-3.3 1.4M220.1 114.2l.4 .6M221.4 116.4l.7 1.6M222.3 108.2l-2 2.1M222.5 119.7l.2 .7"/>
<path d="M222.6 116.8l-1.7 .7M227.5 114.8l-3.3 1.3M182.9 123.1h9.9M190.6 130.1l-3.3 1.3M191.9 123.9l.3 1.8M191.9 122.2v1.8M192.2 125.8l.1 .7M192.5 127.5a15.5 15.5 0 0 0 6.6 8.7l-.6-.4M192.8 128.2l.7 1.7M192.9 123.1h11.8M193.9 128.7l-1.6 .7M194.3 131.4l.4 .6"/>
<path d="M194.6 136l-2.1 2M195.8 133.4l1.3 1.3M197.1 133.4l-1.3 1.3M198.9 126.6l-3.3 1.4M200.4 130.1l-2 2.1M200.4 139.9l-1.3 3.3M200.7 137.1l1.6 .6M201.8 136.6l-.7 1.7M203.9 131.7l-1.4 3.3M206.5 123.1h1.8M207.4 122.2v1.8M207.4 125.8v11.8"/>
<path d="M207.4 137.7v9.9M208.3 138.6h-1.8M210.1 123.1h11.8M210.8 138.2l-.7 .2M210.9 131.7l1.4 3.3M213 136.6l.7 1.7M214.2 137.1l-1.7 .6M214.4 139.9l1.3 3.3M214.4 130.1l2.1 2.1M214.9 136.7a15.7 15.7 0 0 1-10.9 1.5l.7 .2M216 126.6l3.3 1.4M216.3 135.8l-.6 .4"/>
<path d="M217.7 133.4l1.3 1.3M217.8 134.6l-1.4 1.1M220.3 136l2 2M220.5 131.4l-.4 .6M220.9 128.7l1.7 .7M222 123.1h9.9M222.1 128.2l-.7 1.7M222.6 120.1l.2 1.7M222.7 125.8l-.2 .7M222.9 122.2v1.8M222.9 123.6a15.7 15.7 0 0 1-5.2 11.1M224.2 130.1l3.3 1.3"/>
<path d="M141.1 178.6a22.6 22.6 0 0 0-11.5 4.8M143.8 173.7v2.1M143.8 177.6v1.8M144.7 178.5h-1.8M146.5 178.6a22.6 22.6 0 0 1 11.6 4.8M125.8 187.2a22.6 22.6 0 0 0-4.8 11.6M128.2 184.6l-1.2 1.2M128.9 186.5l2.1 2.1M131.1 192.5l-1.6 3-1 3.3M132.2 189.9l1.3 1.2M133.5 189.9l-1.2 1.2M134.8 192.4l2 2"/>
<path d="M141.2 186.2l-3.3 .9-3 1.7M142.9 186h1.8M143.8 180.3v3M143.8 185.1v1.7M143.8 188.6v2.9M146.5 186.2l3.3 .9 2.9 1.7M152.9 192.4l-2.1 2M154.2 189.9l1.2 1.2M155.4 189.9l-1.2 1.2M156.5 192.5l1.6 3 1 3.3M158.7 186.5l-2 2.1M159.4 184.6l1.3 1.2"/>
<path d="M161.9 187.2a23.1 23.1 0 0 1 4.8 11.6M116.1 201.5h2.1M119.9 201.5h1.8M120.9 200.5v1.8M121 204.1a22.6 22.6 0 0 0 4.8 11.6M122.7 201.5h2.9M126.9 217.1l1.3 1.2M127.4 201.5h1.8M128.4 200.5v1.8M128.5 204.1l1 3.3 1.6 3M129.6 219.5a22.6 22.6 0 0 0 11.5 4.8M131 214.3l-2.1 2.1"/>
<path d="M131 201.5h2.9M132.3 211.8l1.2 1.2M133.5 211.8l-1.3 1.2M134.9 214.1l3 1.7 3.3 .9M136.8 208.5l-2 2M142.9 216.9h1.8M143.8 211.4v2.9M143.8 216.1v1.8M143.8 219.6v3M150.8 208.5l2.1 2M152.7 214.1l-2.9 1.7-3.3 .9M153.7 201.5h3"/>
<path d="M154.2 211.8l1.2 1.2M155.4 211.8l-1.2 1.2M156.7 214.3l2 2.1M158.1 219.5a22.6 22.6 0 0 1-11.6 4.8M158.4 201.5h1.8M159.1 204.1l-1 3.3-1.6 3M159.3 200.5v1.8M160.7 217.1l-1.3 1.2M162 201.5h2.9M165.9 201.5h1.8M166.7 204.1a23.1 23.1 0 0 1-4.8 11.6M166.8 200.5v1.8"/>
<path d="M169.5 201.5h2.1M143.8 223.6v1.7M143.8 227.1v2.1M144.7 224.4h-1.8"/>
</g>
<!-- layer: Leaders -->
<path d="M131.6 186l2.3 2.7-3-1.8zM137 211.4v3.5l-1.2-.2z" fill="#000" stroke="#000" stroke-width=".25"/>
<path d="M82.8 172.3h31.4l17.1 14.2M136.4 214.8l-5.8 32.4h-30.3" fill="none" stroke="#000" stroke-width=".25"/>
<text font-size="7" x="289" y="270.6">holder</text>
<g font-size="5.1">
<text x="252.9" y="27.1">のザグリ</text>
<text x="278" y="183.8">単位：mm</text>
<text x="278.1" y="190.4">材料：無酸素銅</text>
<text x="278.1" y="196.8">個数：4</text>
<text x="100" y="246.5">ざぐり0.5mm</text>
<text x="289" y="248.5">菖太郎 白井</text>
</g>
<g font-size="4.9">
<text x="232.7" y="23.5">5.5</text>
<text x="253.1" y="20.4">Φ5.5mm,深さ1.5mm</text>
<text x="247.4" y="35.2" transform="rotate(-90 247.4 35.2)">1.5</text>
<text x="128.9" y="64.7">M3ねじ穴深さ</text>
<text x="55.4" y="73.8">4.3</text>
<text x="160.5" y="75.4" transform="rotate(-90 160.5 75.4)">4</text>
<text x="226.3" y="76.2">8x Ø5.5 x 1.5 U</text>
<text x="226.5" y="82.1">10-48 UNS 2B</text>
<text x="76.8" y="85.8">14.2</text>
<text x="180.8" y="87.5" transform="rotate(51 180.8 87.5)">Ø54</text>
<text x="240.6" y="92.6">2x M3x0.5</text>
<text x="264.5" y="92.6">6H x 4/4</text>
<text x="172.7" y="97" transform="rotate(35 172.7 97)">Ø52</text>
<text x="243.6" y="110.2" transform="rotate(79 243.6 110.2)">22.5°</text>
<text x="164" y="126" transform="rotate(-90 164 126)">14</text>
<text x="72.2" y="153.1">13.5</text>
<text x="97" y="159.1">5</text>
<text x="191.3" y="159.8" transform="rotate(-38 191.3 159.8)">4x R1</text>
<text x="56.4" y="163.9">3</text>
<text x="82.6" y="171.6">8x Ø4.2 x 2U</text>
<text x="148.5" y="168.6" transform="rotate(-41 148.5 168.6)">4x R1</text>
<text x="193.8" y="176.9" transform="rotate(67 193.8 176.9)">45°</text>
<text x="173.4" y="181.3" transform="rotate(-32 173.4 181.3)">Ø39</text>
<text x="82.6" y="201.5">.5</text>
<text x="188.6" y="218">4x M3x0.5 x4</text>
<text x="106.5" y="236.4" transform="rotate(-45 106.5 236.4)">Ø24</text>
<text x="323.5" y="248.5">2023/05/25</text>
<text x="399.1" y="285.7">1/1</text>
</g>
<g font-size="3.5">
<text x="39" y="8.8">1</text>
<text x="89" y="8.8">2</text>
<text x="139" y="8.8">3</text>
<text x="189" y="8.8">4</text>
<text x="239" y="8.8">5</text>
<text x="289" y="8.8">6</text>
<text x="339" y="8.8">7</text>
<text x="389" y="8.8">8</text>
<text x="16.3" y="30.2">A</text>
<text x="411.3" y="30.2">A</text>
<text x="16.3" y="78">B</text>
<text x="411.3" y="78">B</text>
<text x="16.2" y="125.9">C</text>
<text x="411.2" y="125.9">C</text>
<text x="16.2" y="173.7">D</text>
<text x="411.2" y="173.7">D</text>
<text x="16.3" y="221.6">E</text>
<text x="411.3" y="221.6">E</text>
<text x="16.4" y="269.4">F</text>
<text x="411.4" y="269.4">F</text>
<text x="39" y="290.8">1</text>
<text x="89" y="290.8">2</text>
<text x="139" y="290.8">3</text>
<text x="189" y="290.8">4</text>
<text x="239" y="290.8">5</text>
<text x="289" y="290.8">6</text>
<text x="339" y="290.8">7</text>
<text x="389" y="290.8">8</text>
</g>
<g font-size="2.5">
<text x="231" y="242.9">Dept.</text>
<text x="255" y="242.9">Technical reference</text>
<text x="289" y="242.9">Created by</text>
<text x="350" y="242.9">Approved by</text>
<text x="289" y="252.8">Document type</text>
<text x="350" y="252.8">Document status</text>
<text x="289" y="262.9">Title</text>
<text x="350" y="262.9">DWG No.</text>
<text x="350" y="279.9">Rev.</text>
<text x="360" y="279.9">Date of issue</text>
<text x="396" y="279.9">Sheet</text>
</g>
</svg>
